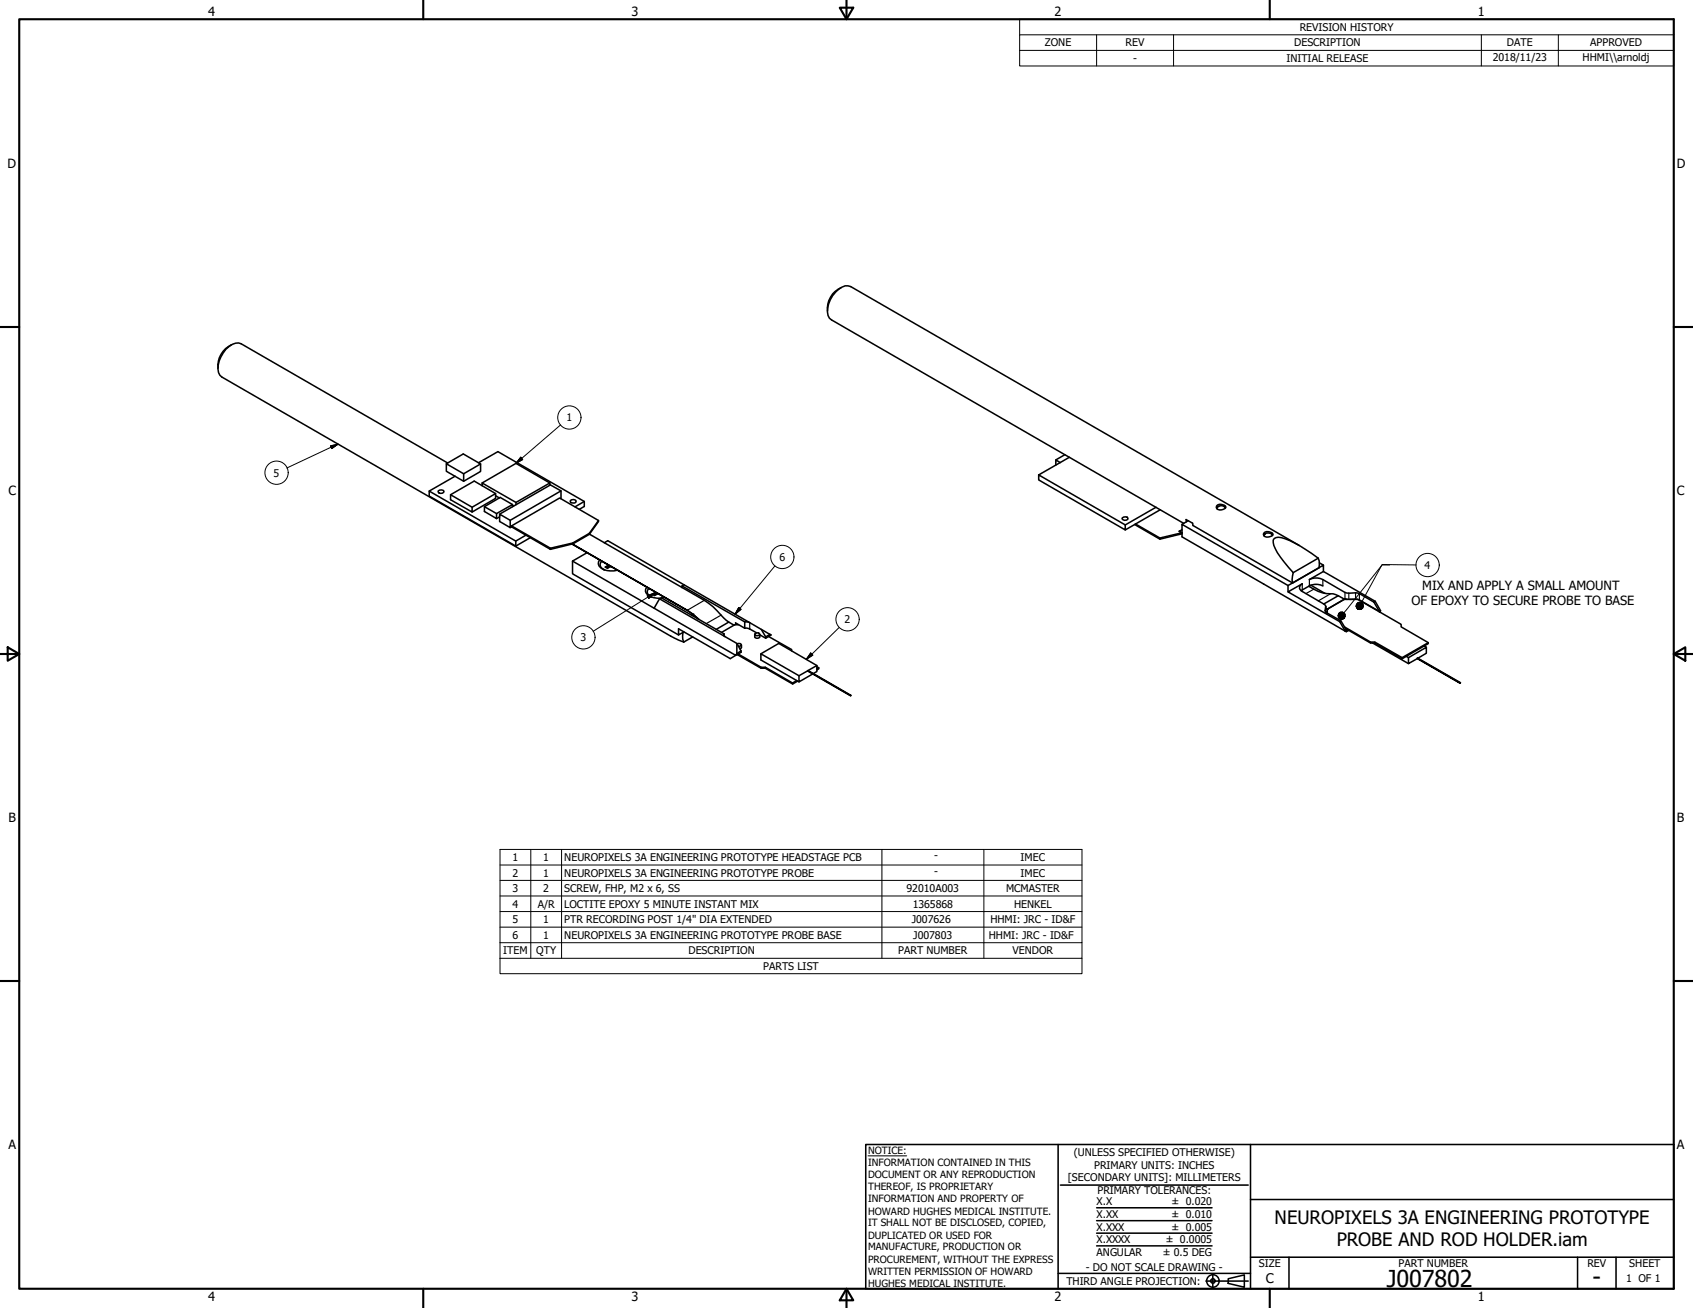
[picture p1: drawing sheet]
<svg xmlns="http://www.w3.org/2000/svg" width="559mm" height="432mm" viewBox="0 0 559 432" stroke-linecap="round" stroke-linejoin="round" font-family="sans-serif">
<!-- layer: Visible (ANSI) -->
<g fill="none" stroke="#000" stroke-width=".51">
<path d="M277.6 94.9a7.8 7.8 0 0 0-4.5 7.8M76.4 113.8a7.9 7.9 0 0 0-4.5 7.8M147.3 153.1l5.6-3.2 5.7 3.3v2.4l-5.6 3.3M147.8 152.8l-68.2-39.3a5.2 5.2 0 0 0-5.9 3 7 7 0 0 0-1.1 7.4l.6 .6 148.2 85.5 4.3 2M150.2 157.2l-8.5 4.9M153 156.4l-5.7-3.3v2.5l2.9 1.6M157.9 152.8l6.4-3.7 28.5 16.4v1.7l-1.6 .9M158.6 153.2l-5.6 3.2v2.5l-2.8-1.7M159.1 159.4l11.2-6.4 11.2 6.4v.7M181.5 159.4l-11.2 6.5v.7M349.9 152.7l-1.4-.9v1.7M351.5 150.1l-3 1.7"/>
<path d="M353 150.9l-10.2 5.9 28.6 16.5v1.6l-28.6-16.5v-1.6M141.7 162.1l28.5 16.5v1.7l-28.5-16.5zM144.7 162.1a1.36 1.36 0 0 1 1.9 .1 1.09 1.09 0 0 1-1 .7 1.09 1.09 0 0 1-1-.5zM148.7 163.3l7.8-4.5 7.1 4.1v1.6l-7.8 4.5M159.1 160.3v-.9l11.2 6.5M159.9 167.3l5.2-3.1 4.1 2.4v.7M163.6 162.9l-7.8 4.5v1.6l-7.1-4v-1.7l7.1 4.1M163.6 163.6l1.2 .8M164.9 170.6l-1 .6M168.8 173.9v-.3l15.9-9.2 12.8 7.4v.3l-2.9 4.2M168.8 173.9l12.9 7.5v-.4l7.3-1.7M168.8 173.9l-.4 .3"/>
<path d="M168.8 173.6l12.9 7.4M169.2 166.6l-5.3 2.9v1.7l-4-2.4v-1.5l4 2.2M169.2 166.9l.3 .2M173.6 176.7l-3.4 1.9M175.1 177.5l-4.9 2.8M185 164.6l.2-2.5-3.5-2-16.8 9.6M185.2 162.1l-16.8 9.7v2.4l-3.5-2.1v-2.4l3.5 2.1M188.3 165.2a1.29 1.29 0 0 1 1.9 .2l-.1 .4a1.37 1.37 0 0 1-1.9-.2zM188.9 179.6l37.9 21.9-38-21.9M188.9 179.6h.1M188.9 179.6l-7.2 1.8M189 179.6l5.6-3.3 37.9 21.9a40.4 40.4 0 0 1 7.1 6.5l.9 .7"/>
<path d="M192.8 165.5l-3 1.8M194.5 176.1l-5.5 3.2v.3M197.5 171.8l-3 4.3v.3M199.5 179.2l1.1-.7 25.1 14.5M370.5 170.9a1.29 1.29 0 0 1 1.8 .2l-.1 .3a1.29 1.29 0 0 1-1.9-.1zM374.5 173.2l8.3 4.8v-.4l7.3-1.7M374.8 173l8 4.6M381.6 167.4l-10.2 5.9M383 168.3l-11.6 6.6M389.2 175.4l.9 .5M390.1 174.9l-.9 .5 .9 .5M390.1 176.2l-7.3 1.8"/>
<path d="M390.7 172.8l-116.3-67.2a3.6 3.6 0 0 1-1.2-3.9 9.3 9.3 0 0 1 5.8-7.3l1.8 .2 148.1 85.5M391.6 172.3l-.1-.8 2.1 1.2 .2 .8 32.9 19 8.7-5v-2.3l-.3-.9M392.2 171.9l-2.1 1.2M401.6 167a2.01 2.01 0 0 1 3 .4 1.86 1.86 0 0 1-3.2 0zM401.9 167.3h.1M402 167.2l-.3 .2 .3-.2M404.1 167.2l.3 .2M404.4 167.8a1.69 1.69 0 0 0-2.8-.2l.1 .4M417.4 175.7a2.24 2.24 0 0 1 2.8 .7 1.86 1.86 0 0 1-3.2 0zM417.4 176.2l-.1 .2 .3-.2M417.6 176.1v.1M419.6 176.1l.4 .4"/>
<path d="M420 176.8a1.73 1.73 0 0 0-2.8-.3l.1 .5M189 185.2v4.2l35 20.2M189 185.2l26.9 15.6M193.8 182.4l-4.8 2.8M197.9 184.8a1.71 1.71 0 0 0 .5 2.7 6.4 6.4 0 0 0 5.4 .7M198.6 185.2a1.67 1.67 0 0 0-.5 1.8 1.67 1.67 0 0 0 1.5 1.2M199.2 188l.2 .1M200.5 186.8v.8M200.7 186.4l-.2 .4-.7 .4 .7 .4 1.2-.5-.1-.2M200.7 186.5l.2 .9M213.5 193.8a1.95 1.95 0 0 0 1.2 3.2l2.2 .5h1.2M214.2 194.2a1.47 1.47 0 0 0 .1 2.5l.8 .4"/>
<path d="M214.7 196.9l.2 .1M216 195.8l.1 .7M216.2 195.5l-.9 .7 .7 .4 1.2-.6M216.3 195.5l.1 .8M217.7 197.7l25.5 14.7v3.4l-.4 .5-26.9-15.5zM217.7 197.7l.6-.3 20.7 11.8M219.4 197.2l-1 .2M225.1 193.4l20.7 11.9M225.7 193l28.4 16.4M225.7 193l-.6 .4v.6M425.1 193.3l-35-20.2v4.1l53.9 31.1 .4 .2 .8-.4M426.8 189l-.3 2.5 .2 1"/>
<path d="M432 193.5a12 12 0 0 0 8 2.5l1.7 .7M432.6 193.2l4.7 2.7M435.1 184.3a32.5 32.5 0 0 0-13.2-6.9 1.41 1.41 0 0 0-1.7 1.7 18.5 18.5 0 0 0 5.1 8.2l1.5 1.7M435.1 184.3l-8.3 4.7M435.5 185.8l1.3 .8M436.6 193.4a6 6 0 0 0-6.8 1.4l-.3 .2M436.8 188.7v-2.1l-11.7 6.7v2.1M436.8 188.7l-4.6 2.6a4.9 4.9 0 0 1 4.4 0l7.3 4.3 4.8 .4 4.8 2.8M436.8 188.7l17.1 9.8M441.7 196.7l2 1.1M441.7 196.7l-4.8 2.7M443.7 197.9h4.5l14.3 8.2v.8l8.9 5.3v.3l-1.3 .7"/>
<path d="M443.7 197.8l-5.6 3.3M443.7 197.8l-5.6 3.3-.5-.3M444.4 197.9l-.5-.3 .9 .3M445.5 197.9l1.9-.1 1.3 .3 6.6 3.8M453.5 198.8l1.8 3.1M453.9 198.5l1.8 3.1-.4 .3M453.9 198.5l-.4 .3M225.4 208.8v2.3l.3 .9M225.7 208.6l-1.7 1v-2l17 9.8 3.6-2.1v-.4M228.7 202.8l-.5 .3M228.7 210.2l-3 1.8M230.5 204.4l-3.7-2.9 3.8 2.9"/>
<path d="M239 209.2l-.1 .4 .4 .6M239 209.2v.7M242.3 206.4l-1.8-1-4.1 2.4M242.8 205.6l3 1.8M243.2 212.4l1.4 2.5-1.4 .9M243.3 212.6l.5-.2 .9 .3v.3l-1 .4M243.3 216.1l7.9 4.5v-.3h1.4M243.6 215.9l7.6 4.4M243.8 206.2h-1.3l-4.4 2.6M244.7 212.9v.8l-.5 .5M245.8 205.3l1.7 .2M245.8 207.4a5.1 5.1 0 0 1 3.9 1.5"/>
<path d="M245.8 205.3v2.1M249.1 209.4v.8a.95 .95 0 0 0 1.7 0v-.8M249.2 209.2a1.07 1.07 0 0 1 1.6 .2 .96 .96 0 0 1-1.7 .1zM250.8 209.5l1.9 1.2v-.5M251.1 215.8l5.9-3.4 12.6 7.3M251.3 207.8l1.4 2.4 1.4-.8M253.7 210.1l7.6 4.3v.5M254.1 209.4l.4 .2-1.8 1.1M437.6 200.9l.5 .2M437.6 200.2l-.5-.7-7.3-4.2a1.33 1.33 0 0 1-.9-1.3 1.33 1.33 0 0 1 .9-1.3l-4.7 2.7 17.1 9.8M437.6 200.2l-.1 1.7 5.1 3.1-.4 .2M437.6 201.9l.5 .3"/>
<path d="M437.6 200.2v1.9M438.1 201.1v1.3M442.6 205l1.8 3.1-.4 .2-1.8-3.1M443.7 206.9l8.7 5.1M444.1 207.5l8.3 4.8v-.3h1.4M444.8 207.9l-.4 .2M452.4 212.3h1.4v-.3l9 5.1M453.1 212.3l11.8 6.8M455.3 201.9h-.1M455.7 201.6l-.3 .5M464.2 216.7l.7 .4M464.2 216.7l-1.4 .8"/>
<path d="M467.8 217.3l14.1 8.3zM467.8 217.3l14.1 8.1M468 217.3l2.8-1.7v-1.9l-5.9 3.4v2l2.9-1.7M470.8 213.7l-.7-.5-5.9 3.5M471.4 212.2l-8.6 4.9v.4l-9-5.2M251.2 220.6h1.4v-.3l9 5.2M252.6 220.6l9 5.2v-.3l1.4-.8M263.3 224.9l-1.7 .9M263.7 223.1l-12.6-7.3v2.1l12.6 7.2M266.6 221.4l14.3 8.2-14.2-8.2 2.9-1.7v2l-1.2 .7M266.6 221.4l14.1 8.3 .2-.1M266.6 221.4l-2.9 1.7v2l4.5-2.6"/>
<path d="M269.6 220.1l.7 .4v.3l-.7 .4M270.3 220.5l-.7 .4M482 225.4l-.1 .2"/>
</g>
<!-- layer: Visible Narrow (ANSI) -->
<g fill="none" stroke="#000" stroke-width=".38">
<path d="M232.5 198.2l-5.7 3.3M429.8 192.7v2.1M432.2 191.3v2.1M433.6 194.5l-2.6 1.5M436.6 191.3v2.1M439.2 196l-4.1 2.4M443.9 195.6v2M445.2 195.8v2.1M447.4 195.7v2.1M448.7 196v2.1M228.7 202.8v.5M238 203.1l-4.9 2.8"/>
<path d="M242.8 205.6v.6M247.5 205.5v2.1M437.4 201.5v.2M437.6 200.2v1.9"/>
</g>
<!-- layer: Visible (ANSI) -->
<g fill="#000">
<circle cx="402" cy="167.2" r=".25"/>
<circle cx="228.7" cy="202.8" r=".25"/>
<circle cx="438.1" cy="201.1" r=".25"/>
</g>
<!-- layer: Symbol (ANSI) -->
<g fill="none" stroke="#000" stroke-width=".33">
<path d="M336.5 11.5v-5.2h215.9v5.2M336.5 16.6h215.9M361.9 11.5v10.3M387.3 11.5v10.3M488.9 11.5v10.3M514.3 11.5v10.3M552.4 11.5h-215.9v5.1M552.4 11.5v10.3h-215.9v-5.2M109.1 147.2l2.5-.6-2.1 1.5zM111.6 146.6l-16.9 7.9M171.9 150.9l.6 .8-2.2 1.3zM185 140.3l-14.7 12.7"/>
<path d="M213.6 196.7l2.4-.9-1.9 1.7zM216 195.8l-20.2 12.6M255.8 186.8l-13.2 16M458.7 186.5h-2.5l-12.6 15.7M467.4 186.5l-11.2-.1-6.8 12.5M243.8 200.5l.8 .7-2 1.6zM267.6 215.6l.7 .7-2.2 1.4zM277 207.1l-10.9 10.6M165 285.6h192.1M165 290.6h192.1M165 295.8h192.1M175.2 280.4v36"/>
<path d="M185.4 280.4v36M291.1 280.4v36M324.7 280.4v36M165 311.2h192.1v-30.8h-192.1v36M165 316.4v5h192.1v-5M165 300.9h192.1M165 306.1h192.1M357.1 311.2v5.2h-192.1"/>
<circle cx="187.9" cy="137.8" r="3.8"/>
<circle cx="91.3" cy="156.1" r="3.8"/>
<circle cx="258.2" cy="183.9" r="3.8"/>
<circle cx="471.2" cy="186.5" r="3.8"/>
<circle cx="192.6" cy="210.4" r="3.8"/>
<circle cx="279.7" cy="204.4" r="3.8"/>
</g>
<!-- layer: Border (ANSI) -->
<g fill="none" stroke="#000" stroke-width=".7">
<path d="M6.3 6.3h546.1v419.1h-546.1zM139.7 0v6.3M277.2 2.5h4.4l-2.2 3.8zM279.4 0v6.3M419.1 0v6.3M0 107.9h6.3M552.4 107.9h6.4M0 215.9h6.3M2.5 213.7l3.8 2.2-3.8 2.2zM552.4 215.9l3.9-2.2v4.4zM552.4 215.9h6.4M0 323.8h6.3"/>
<path d="M552.4 323.8h6.4M139.7 425.4v6.4M279.4 425.4l2.2 3.9h-4.4zM279.4 425.4v6.4M419.1 425.4v6.4"/>
</g>
<!-- layer: Title (ANSI) -->
<g fill="none" stroke="#000" stroke-width=".51">
<path d="M285.8 377.8h266.6v47.6h-266.6zM349.2 377.8v47.6M412.7 377.8v47.6M350 391.2h62M361.9 398.7h38.1M412.7 396h139.7M361.9 411.3h38.1M361.9 407.1h38.1M361.9 403h38.1M412.7 415h139.7M425.4 415v10.4M520.7 415v10.4"/>
<path d="M533.4 415v10.4M349.2 420.4h63.5M398 422.9h14M400.3 420.6v4.6M405.4 422.1l5.3-1.2v4l-5.3-1.2z"/>
<circle cx="400.3" cy="422.9" r="2.06"/>
<circle cx="400.3" cy="422.9" r=".73"/>
</g>
<path d="M286.5 381.6h12.8" fill="none" stroke="#000" stroke-width=".33"/>
<!-- layer: Symbol (ANSI) -->
<g fill="#000" stroke="#000" stroke-width=".33">
<path d="M109.5 148.1l2.1-1.5zM109.1 147.2l2.5-.6-2.1 1.5zM171.9 150.9l-1.6 2.1zM171.9 150.9l.6 .8-2.2 1.3zM214.1 197.5l1.9-1.7zM213.6 196.7l2.4-.9-1.9 1.7zM243.8 200.5l-1.2 2.3zM243.8 200.5l.8 .7-2 1.6zM267.6 215.6l-1.5 2.1zM267.6 215.6l.7 .7-2.2 1.4zM442.1 204.2l1.2 .2zM442.1 204.2l1.7-.2-.5 .4z"/>
<path d="M442.1 204.2l2-.8-.3 .6zM442.1 204.2l1.9-1.4 .1 .6zM443.6 202.2l.4 .6-1.9 1.4zM443 202l.6 .2-1.5 2zM442.4 202.1l.6-.1-.9 2.2zM441.9 202.4l.5-.3-.3 2.1zM441.9 202.4l.2 1.8-.5-1.1zM441.6 203.1l.5 1.1-.4-.5zM441.7 203.7l.4 .5zM448.2 201.1l1.3-.1zM448.2 201.1l1.7-.5-.4 .4zM448.2 201.1l1.8-1.1-.1 .6z"/>
<path d="M449.9 199.3l.1 .7-1.8 1.1zM449.4 198.9l.5 .4-1.7 1.8zM448.8 198.8l.6 .1-1.2 2.2zM448.2 198.9l.6-.1-.6 2.3zM448.2 198.9v2.2l-.5-1.7zM447.7 199.4l.5 1.7-.7-1.1zM447.5 200l.7 1.1zM447.7 200.7l.5 .4z"/>
</g>
<g font-size="7.7">
<text x="457.7" y="424.8">J007802</text>
<text x="525.7" y="424.4">-</text>
</g>
<g font-size="6.1">
<text x="420.7" y="404.1">NEUROPIXELS 3A ENGINEERING PROTOTYPE</text>
<text x="441.2" y="411.4">PROBE AND ROD HOLDER.iam</text>
</g>
<text font-size="4.4" x="417.8" y="423.5">C</text>
<g font-size="4.2">
<text x="68.7" y="5.3">4</text>
<text x="208.4" y="5.3">3</text>
<text x="348.1" y="5.3">2</text>
<text x="487.8" y="5.3">1</text>
<text x="2.5" y="55.5">D</text>
<text x="553.5" y="55.5">D</text>
<text x="2.8" y="163.4">C</text>
<text x="553.5" y="163.4">C</text>
<text x="469.5" y="194.6">MIX AND APPLY A SMALL AMOUNT</text>
<text x="465.8" y="199.6">OF EPOXY TO SECURE PROBE TO BASE</text>
<text x="2.9" y="271.4">B</text>
<text x="553.5" y="271.4">B</text>
<text x="2.8" y="379.3">A</text>
<text x="553.5" y="379.3">A</text>
<text x="68.7" y="429.5">4</text>
<text x="208.4" y="429.6">3</text>
<text x="348.1" y="429.6">2</text>
<text x="487.8" y="429.5">1</text>
</g>
<g font-size="3.5">
<text x="429" y="10.2">REVISION HISTORY</text>
<text x="344.9" y="15.3">ZONE</text>
<text x="371.5" y="15.3">REV</text>
<text x="427.2" y="15.3">DESCRIPTION</text>
<text x="497.4" y="15.3">DATE</text>
<text x="524.9" y="15.3">APPROVED</text>
<text x="374" y="20.3">-</text>
<text x="424.6" y="20.4">INITIAL RELEASE</text>
<text x="492.7" y="20.3">2018/11/23</text>
<text x="522.4" y="20.1">HHMI\\arnoldj</text>
<text x="187" y="139.1">1</text>
<text x="90.3" y="157.4">5</text>
<text x="257.2" y="185.2">6</text>
<text x="470.2" y="187.8">4</text>
<text x="278.8" y="205.7">2</text>
<text x="191.6" y="211.7">3</text>
<text x="169.2" y="284.2">1</text>
<text x="179.3" y="284.2">1</text>
<text x="186.2" y="284.3">NEUROPIXELS 3A ENGINEERING PROTOTYPE HEADSTAGE PCB</text>
<text x="308.4" y="283.6">-</text>
<text x="336.9" y="284.2">IMEC</text>
<text x="169.2" y="289.4">2</text>
<text x="179.3" y="289.4">1</text>
<text x="186.2" y="289.4">NEUROPIXELS 3A ENGINEERING PROTOTYPE PROBE</text>
<text x="308.4" y="288.7">-</text>
<text x="336.9" y="289.4">IMEC</text>
<text x="169.2" y="294.5">3</text>
<text x="169.2" y="299.7">4</text>
<text x="177.5" y="299.7">A/R</text>
<text x="179.3" y="294.5">2</text>
<text x="186.2" y="294.5">SCREW, FHP, M2 x 6, SS</text>
<text x="186.2" y="299.7">LOCTITE EPOXY 5 MINUTE INSTANT MIX</text>
<text x="299.2" y="294.5">92010A003</text>
<text x="301.2" y="299.7">1365868</text>
<text x="332.1" y="294.5">MCMASTER</text>
<text x="334.7" y="299.7">HENKEL</text>
<text x="169.2" y="304.7">5</text>
<text x="179.3" y="304.8">1</text>
<text x="186.2" y="304.8">PTR RECORDING POST 1/4&quot; DIA EXTENDED</text>
<text x="300.9" y="304.8">J007626</text>
<text x="326.9" y="304.8">HHMI: JRC - ID&amp;F</text>
<text x="169.2" y="309.9">6</text>
<text x="179.3" y="309.9">1</text>
<text x="186.2" y="309.9">NEUROPIXELS 3A ENGINEERING PROTOTYPE PROBE BASE</text>
<text x="301.4" y="309.9">J007803</text>
<text x="326.3" y="309.9">HHMI: JRC - ID&amp;F</text>
<text x="166.1" y="315">ITEM</text>
<text x="177" y="315.1">QTY</text>
<text x="227.3" y="315.1">DESCRIPTION</text>
<text x="296.5" y="315">PART NUMBER</text>
<text x="334.2" y="315.1">VENDOR</text>
<text x="251.9" y="320.2">PARTS LIST</text>
<text x="354.5" y="381.6">(UNLESS SPECIFIED OTHERWISE)</text>
<text x="352.5" y="390">[SECONDARY UNITS]: MILLIMETERS</text>
<text x="361.1" y="385.8">PRIMARY UNITS: INCHES</text>
<text x="362.3" y="394.1">PRIMARY TOLERANCES:</text>
<text x="361.9" y="397.9">X.X</text>
<text x="386.7" y="398">± 0.020</text>
<text x="361.9" y="402.1">X.XX</text>
<text x="361.9" y="406.3">X.XXX</text>
<text x="386.7" y="402.1">± 0.010</text>
<text x="386.7" y="406.3">± 0.005</text>
<text x="361.9" y="410.5">X.XXXX</text>
<text x="384.7" y="410.5">± 0.0005</text>
<text x="358.4" y="419.7">- DO NOT SCALE DRAWING -</text>
<text x="361.9" y="414.6">ANGULAR</text>
<text x="383.8" y="414.7">± 0.5 DEG</text>
<text x="415.5" y="418.4">SIZE</text>
<text x="461.6" y="418.3">PART NUMBER</text>
<text x="523.9" y="418.3">REV</text>
<text x="537.8" y="418.4">SHEET</text>
<text x="352" y="424.2">THIRD ANGLE PROJECTION:</text>
<text x="536.7" y="423.2">1 OF 1</text>
</g>
<g font-size="3.3">
<text x="286.5" y="381.1">NOTICE:</text>
<text x="286.5" y="385">INFORMATION CONTAINED IN THIS</text>
<text x="286.5" y="389">DOCUMENT OR ANY REPRODUCTION</text>
<text x="286.5" y="392.9">THEREOF, IS PROPRIETARY</text>
<text x="286.5" y="396.9">INFORMATION AND PROPERTY OF</text>
<text x="286.5" y="400.9">HOWARD HUGHES MEDICAL INSTITUTE.</text>
<text x="286.5" y="404.9">IT SHALL NOT BE DISCLOSED, COPIED,</text>
<text x="286.5" y="408.9">DUPLICATED OR USED FOR</text>
<text x="286.5" y="412.8">MANUFACTURE, PRODUCTION OR</text>
<text x="286.5" y="416.8">PROCUREMENT, WITHOUT THE EXPRESS</text>
<text x="286.5" y="420.8">WRITTEN PERMISSION OF HOWARD</text>
<text x="286.5" y="424.8">HUGHES MEDICAL INSTITUTE.</text>
</g>
</svg>
